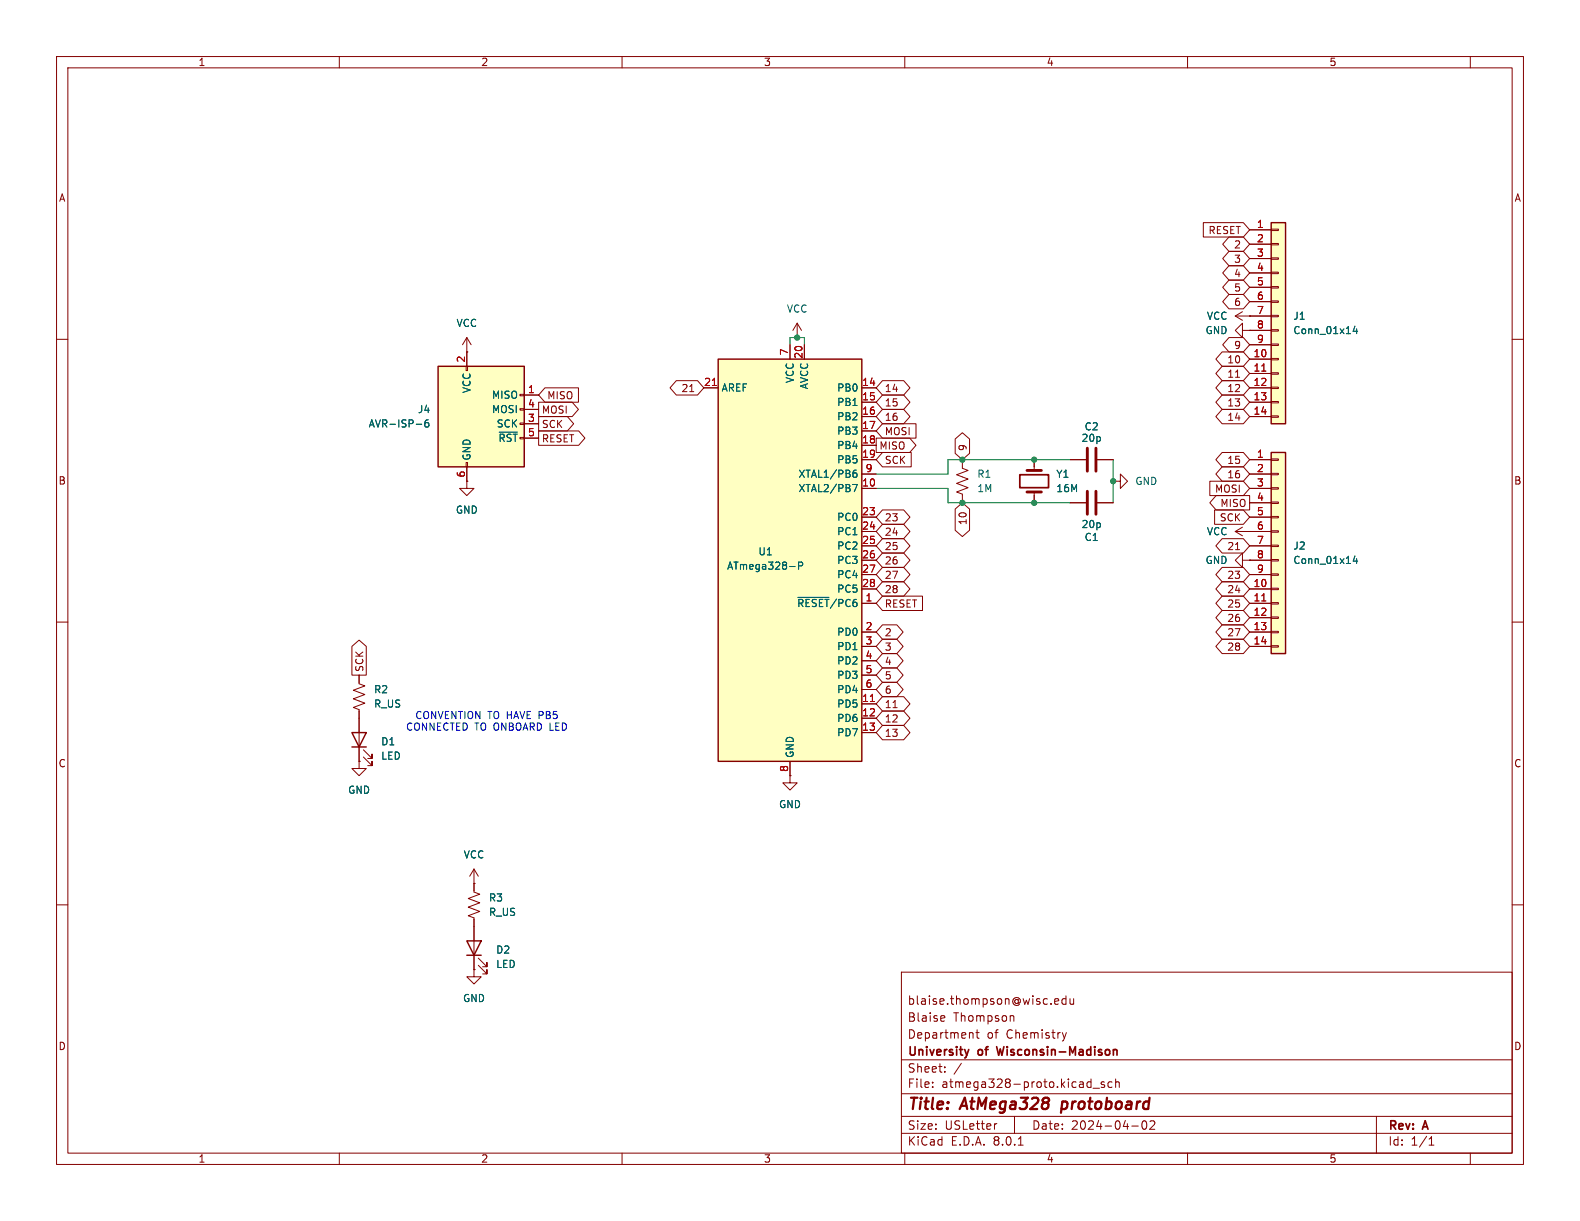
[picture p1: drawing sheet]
<svg xmlns="http://www.w3.org/2000/svg" width="279mm" height="216mm" viewBox="0 0 279 216" stroke-linecap="round" stroke-linejoin="round" font-family="sans-serif">
<g fill="none" stroke="#840000" stroke-width=".18">
<path d="M10 10h259.4v195.9h-259.4zM12 12h255.4v191.9h-255.4zM60 10v2M110 10v2M160 10v2M210 10v2M260 10v2M10 60h2M267.4 60h2M196.8 85.1h1.3v-1.3l1.3 1.3-1.3 1.3v-1.3M196.8 85.1h.1M10 110h2"/>
<path d="M267.4 110h2M10 160h2M267.4 160h2M159.4 171.9h108v32h-108zM166.6 179.6l.4 .1 .1 .2-.7 .2M178.9 179.6h.2l.2 .2v.8M186.5 177.1l.7-.2-.1-.2-.4-.1-.2 .2 .1 .7h.5M188.5 176.7l-.4-.1-.3 .3v.4l.1 .2h.6M188.5 176.1v1.5M189.2 176.6l.1 .9 .3 .1 .3-.2M189.9 176.6v1M159.4 197.4h108"/>
<path d="M159.4 193.4h108M159.4 187.4h108M164.9 192.1v.2M164.9 191.4v.1M167 180.5l-.4 .1M167.1 189.4v.2M167.1 188.7v.1M170 188l-1.3 1.9M172 182.7l.1 .9M172.6 182.6h.5M172.8 182.1v1.3l.3 .2M176.3 198.7l-.3 .1"/>
<path d="M179.4 197.4v3M187.9 182.6l.3 1M188.2 183.6l-.1 .3M188.6 182.6l-.4 1M192.8 191.3l.1 .1M192.9 190.8v1.5M192.9 192.2l-.1 .1M193.3 192.4h1.1M195.3 191.4l-.4-.1-.2 .2 .1 .2 .5 .2v.3h-.6M196.6 191.4l-.4-.1-.3 .3v.4l.2 .2h.5M197.3 191.4l.2-.1 .4 .1v.9M197.3 190.8v1.5"/>
<path d="M200.1 199.1h1.2M202.1 198.3a.81 .81 0 0 0 .3 1.4l.2-.2 .2-.4-.2-.8M204.1 198.3v.5l-.8 .9h.9M243.4 197.4v6.5M60 203.9v2M110 203.9v2M159.4 200.4h108M160 203.9v2M180.1 202.5h.8M210 203.9v2M252.7 202.5h.9M252.7 201.4l.4-.4v1.5"/>
<path d="M260 203.9v2"/>
</g>
<path d="M187.9 194.8l-.3 2" fill="none" stroke="#840000" stroke-width=".4"/>
<path d="M171.3 185.6l-.3 1M176.2 185.1l.4 1.5M197.1 185.6h.4v.2v.8" fill="none" stroke="#840000" stroke-width=".3"/>
<path d="M224.8 39.4h2.5v35.5h-2.5z" fill="#ffffc2"/>
<g fill="none" stroke="#840000" stroke-width=".18">
<path d="M141 59.7h.1M141 57.2l-.8 1.2M141 57.2v2.5M141 57.2l.7 1.2M221 40.6h3.8M221 43.2h3.8M221 45.7h3.8M221 48.3h3.8M221 50.8h3.8M221 53.3h3.8M221 55.9h3.8M221 58.4h3.8"/>
<path d="M224.8 58.3h1.3v.2h-1.3zM224.8 55.8h1.3v.2h-1.3zM224.8 53.2h1.3v.3h-1.3zM224.8 50.7h1.3v.2h-1.3zM224.8 48.1h1.3v.3h-1.3zM224.8 45.6h1.3v.2h-1.3zM224.8 43.1h1.3v.2h-1.3zM224.8 40.5h1.3v.3h-1.3zM221 63.5h3.8M221 66h3.8M221 68.6h3.8M221 71.1h3.8"/>
<path d="M221 73.7h3.8M221 61h3.8M224.8 73.5h1.3v.3h-1.3zM224.8 71h1.3v.2h-1.3zM224.8 68.5h1.3v.2h-1.3zM224.8 65.9h1.3v.3h-1.3zM224.8 63.4h1.3v.2h-1.3zM224.8 60.8h1.3v.3h-1.3zM219.7 99.1v-1.3l-1.3 1.3 1.3 1.2v-1.2h1.3M221 99.1h.1"/>
</g>
<path d="M224.8 39.4h2.5v35.5h-2.5z" fill="none" stroke="#840000" stroke-width=".25"/>
<path d="M223.1 65.6h.8" fill="none" stroke="#a90000" stroke-width=".18"/>
<path d="M239.6 57.7l-.3 .9h.8M239.9 58.2v.8" fill="none" stroke="#006464" stroke-width=".18"/>
<path d="M224.8 80h2.5v35.6h-2.5z" fill="#ffffc2"/>
<g fill="none" stroke="#840000" stroke-width=".18">
<path d="M221 81.3h3.8M221 83.8h3.8M221 86.4h3.8M221 88.9h3.8M221 91.4h3.8M221 94h3.8M221 96.5h3.8M221 99.1h3.8M224.8 98.9h1.3v.3h-1.3zM224.8 96.4h1.3v.2h-1.3zM224.8 93.9h1.3v.2h-1.3zM224.8 91.3h1.3v.3h-1.3z"/>
<path d="M224.8 88.8h1.3v.2h-1.3zM224.8 86.2h1.3v.3h-1.3zM224.8 83.7h1.3v.2h-1.3zM224.8 81.2h1.3v.2h-1.3zM221 104.1h3.8M221 106.7h3.8M221 109.2h3.8M221 111.8h3.8M221 114.3h3.8M221 101.6h3.8M224.8 114.2h1.3v.2h-1.3zM224.8 111.6h1.3v.3h-1.3z"/>
<path d="M224.8 109.1h1.3v.2h-1.3zM224.8 106.6h1.3v.2h-1.3zM224.8 104h1.3v.3h-1.3zM224.8 101.5h1.3v.2h-1.3z"/>
</g>
<path d="M224.8 80h2.5v35.6h-2.5z" fill="none" stroke="#840000" stroke-width=".25"/>
<path d="M223.1 106.3h.8" fill="none" stroke="#a90000" stroke-width=".18"/>
<path d="M239.6 98.3l-.3 .9h.8M239.9 98.8v.8" fill="none" stroke="#006464" stroke-width=".18"/>
<path d="M127 63.5h25.4v71.1h-25.4z" fill="#ffffc2"/>
<path d="M127 63.5h25.4v71.1h-25.4zM62.2 129.5h2.6l-1.3 2.6zM62.2 132.1h2.6" fill="none" stroke="#840000" stroke-width=".25"/>
<g fill="none" stroke="#840000" stroke-width=".18">
<path d="M218.4 55.9l1.3 .7M218.4 55.9h2.6M219.7 58.4v-1.2l-1.3 1.2 1.3 1.3v-1.3h1.3M219.7 55.1l-1.3 .8M221 55.9h.1M221 58.4h.1M124.5 68.6h2.5M139.7 61v2.5M142.2 61v2.5M152.4 68.6h2.5M152.4 71.1h2.5M152.4 73.7h2.5"/>
<path d="M152.4 76.2h2.5M152.4 78.7h2.5M152.4 86.4h2.5M152.4 81.3h2.5M152.4 91.4h2.5M152.4 94h2.5M152.4 96.5h2.5M152.4 99.1h2.5M152.4 83.8h2.5M189.2 88.9h2.8M194.1 88.9h2.7M218.4 94h2.6"/>
<path d="M218.4 94l1.3 .7M219.7 93.2l-1.3 .8M221 94h.1M63.5 119.4v1.5l1 .4-2 .7 2 .8-2 .8 2 .7-2 .8 1 .4v9.1M152.4 106.7h2.5M152.4 111.8h2.5M152.4 101.6h2.5M152.4 104.1h2.5M152.4 114.3h2.5M152.4 116.8h2.5M152.4 119.4h2.5M63.5 134.6v1.3h1.3l-1.3 1.3-1.3-1.3h1.3"/>
<path d="M63.5 134.6h.1M64.3 133.9l1.5 1.5v-.8v.8h-.8M64.3 132.6l1.5 1.5v-.7v.7h-.8M139.7 137.2v1.2h1.3l-1.3 1.3-1.3-1.3h1.3M139.7 137.2h.1M139.7 134.6v2.6M152.4 124.5h2.5M152.4 127h2.5M152.4 129.5h2.5M152.4 121.9h2.5"/>
</g>
<path d="M150.8 85.7h.8l-.5 1.2M150.9 83.7l.4-.1 .2 .3-.1 .4-.3 .1-.2-.1M151.4 83.1l-.3 .1-.2 .2M139.6 100.2h1M141.1 105.6h5.5M141.2 100.1l.6-.1 .1-.2v-.3l-.7-.1v1.3" fill="none" stroke="#006464" stroke-width=".18"/>
<path d="M126 68.2h.7M153.9 124h.7" fill="none" stroke="#a90000" stroke-width=".18"/>
<path d="M192.3 86.9v4M193.8 86.9v4" fill="none" stroke="#840000" stroke-width=".51"/>
<path d="M77.5 64.8h15.2v17.8h-15.2z" fill="#ffffc2"/>
<g fill="none" stroke="#840000" stroke-width=".18">
<path d="M212.8 39.4h7.1l1.1 1.2-1.1 1.3h-7.1zM82.5 59.7v5.1M82.5 59.7l-.7 1.3M82.5 59.7l.8 1.3M217.3 59.7h2.6l1.1 1.3-1.1 1.2h-2.6l-1.1-1.2zM217.3 44.4h2.6l1.1 1.3-1.1 1.3h-2.6l-1.1-1.3zM217.3 47h2.6l1.1 1.3-1.1 1.2h-2.6l-1.1-1.2zM217.3 52.1h2.6l1.1 1.2-1.1 1.3h-2.6l-1.1-1.3zM217.3 49.5h2.6l1.1 1.3-1.1 1.3h-2.6l-1.1-1.3zM217.3 41.9h2.6l1.1 1.3-1.1 1.3h-2.6l-1.1-1.3zM221 55.9h.1M221 58.4h.1"/>
<path d="M221 40.6h3.8M221 43.2h3.8M221 45.7h3.8M221 48.3h3.8M221 50.8h3.8M221 53.3h3.8M221 55.9h3.8M221 58.4h3.8M82.4 64.8h.3v.7h-.3zM82.5 62.2h.1M91.9 74.8h.8v.3h-.8zM91.9 72.3h.8v.2h-.8z"/>
<path d="M91.9 69.7h.8v.3h-.8zM92.7 69.9h2.5M92.7 74.9h2.5M92.7 72.4h2.5M92.7 77.5h2.5M95.2 76.2h7.1l1.1 1.3-1.1 1.2h-7.1zM95.2 71.1h6l1.1 1.3-1.1 1.3h-6zM95.2 73.7h5.1l1.1 1.2-1.1 1.3h-5.1zM96.4 68.6h5.9v2.5h-5.9l-1.2-1.2zM119.6 67.3h3.7l1.2 1.3-1.2 1.3h-3.7l-1.1-1.3zM122 69.3h.7M124.5 68.6h2.5"/>
<path d="M139.7 61v2.5M142.2 61v2.5M152.4 68.6h2.5M152.4 71.1h2.5M152.4 73.7h2.5M152.4 76.2h2.5M152.4 78.7h2.5M154.9 77.5h6l1.1 1.2-1.1 1.3h-6zM156.1 74.9h5.9v2.6h-5.9l-1.2-1.3zM156.1 67.3h3.7l1.1 1.3-1.1 1.3h-3.7l-1.2-1.3zM156.1 69.8h3.7l1.1 1.3-1.1 1.3h-3.7l-1.2-1.3zM156.1 72.4h3.7l1.1 1.3-1.1 1.2h-3.7l-1.2-1.2z"/>
<path d="M168.9 77.6l1.3-1.1 1.3 1.1v2.6l-1.3 1.1-1.3-1.1zM216.1 64.8h3.8l1.1 1.2-1.1 1.3h-3.8l-1.1-1.3zM216.1 72.4h3.8l1.1 1.3-1.1 1.2h-3.8l-1.1-1.2zM216.1 62.2h3.8l1.1 1.3-1.1 1.3h-3.8l-1.1-1.3zM216.1 69.8h3.8l1.1 1.3-1.1 1.3h-3.8l-1.1-1.3zM216.1 67.3h3.8l1.1 1.3-1.1 1.3h-3.8l-1.1-1.3zM218.5 66.7h.7M221 63.5h3.8M221 66h3.8M221 68.6h3.8M221 71.1h3.8M221 73.7h3.8"/>
<path d="M221 61h3.8M82.4 81.8h.3v.8h-.3zM82.5 85.1v1.3h1.3l-1.3 1.2-1.2-1.2h1.2M82.5 85.1h.1M82.5 82.6v2.5M152.4 81.3h2.5M152.4 83.8h2.5M152.4 86.4h2.5M152.4 91.4h2.5M152.4 94h2.5M152.4 96.5h2.5M152.4 99.1h2.5"/>
<path d="M156.1 80h5v2.6h-5l-1.2-1.3zM156.1 90.2h3.7l1.1 1.2-1.1 1.3h-3.7l-1.2-1.3zM156.1 97.8h3.7l1.1 1.3-1.1 1.2h-3.7l-1.2-1.2zM156.1 92.7h3.7l1.1 1.3-1.1 1.3h-3.7l-1.2-1.3zM156.1 95.2h3.7l1.1 1.3-1.1 1.3h-3.7l-1.2-1.3zM168.9 90l1.3-1.1 1.3 1.1v3.8l-1.3 1.1-1.3-1.1zM170.2 81.3v1.5l1 .4-2 .7 2 .8-2 .8 2 .7-2 .8 1 .4v1.5M182.9 81.3v1.9M182.9 87v1.9M189.2 81.3h2.8M189.2 88.9h2.8M194.1 81.3h2.7"/>
<path d="M194.1 88.9h2.7M213.9 85.1h6l1.1 1.3-1.1 1.2h-6zM214.8 90.2h5.1l1.1 1.2-1.1 1.3h-5.1zM215 87.6h6v2.6h-6l-1.1-1.3zM216.1 80h3.8l1.1 1.3-1.1 1.3h-3.8l-1.1-1.3zM216.1 82.5h3.8l1.1 1.3-1.1 1.3h-3.8l-1.1-1.3zM216.1 95.2h3.8l1.1 1.3-1.1 1.3h-3.8l-1.1-1.3zM218.5 97.2h.7M221 99.1h.1M221 94h.1M221 81.3h3.8M221 88.9h3.8"/>
<path d="M221 83.8h3.8M221 86.4h3.8M221 91.4h3.8M221 94h3.8M221 96.5h3.8M221 99.1h3.8M62.2 114.3l1.3-1.1 1.3 1.1v5.1h-2.6zM63.5 119.4v1.3M152.4 104.1h2.5M152.4 106.7h2.5M152.4 111.8h2.5M152.4 114.3h2.5"/>
<path d="M152.4 101.6h2.5M152.4 116.8h2.5M152.4 119.4h2.5M156.1 113h2.5l1.1 1.3-1.1 1.3h-2.5l-1.2-1.3zM156.1 100.3h3.7l1.1 1.3-1.1 1.3h-3.7l-1.2-1.3zM156.1 102.9h3.7l1.1 1.2-1.1 1.3h-3.7l-1.2-1.3zM156.1 105.4h7v2.6h-7l-1.2-1.3zM156.1 115.6h2.5l1.1 1.2-1.1 1.3h-2.5l-1.2-1.3zM156.1 118.1h2.5l1.1 1.3-1.1 1.3h-2.5l-1.2-1.3zM156.1 110.5h2.5l1.1 1.3-1.1 1.2h-2.5l-1.2-1.2zM216.1 102.9h3.8l1.1 1.2-1.1 1.3h-3.8l-1.1-1.3zM216.1 100.3h3.8l1.1 1.3-1.1 1.3h-3.8l-1.1-1.3z"/>
<path d="M216.1 113h3.8l1.1 1.3-1.1 1.3h-3.8l-1.1-1.3zM216.1 110.5h3.8l1.1 1.3-1.1 1.2h-3.8l-1.1-1.2zM216.1 107.9h3.8l1.1 1.3-1.1 1.3h-3.8l-1.1-1.3zM216.1 105.4h3.8l1.1 1.3-1.1 1.3h-3.8l-1.1-1.3zM221 104.1h3.8M221 106.7h3.8M221 109.2h3.8M221 111.8h3.8M221 114.3h3.8M221 101.6h3.8M63.5 134.6h.1M63.5 125.7v3.8"/>
<path d="M63.5 132.1v2.5M139.7 137.2h.1M139.7 134.6v2.6M152.4 124.5h2.5M152.4 127h2.5M152.4 129.5h2.5M152.4 121.9h2.5M156.1 123.2h3.7l1.1 1.3-1.1 1.2h-3.7l-1.2-1.2zM156.1 120.6h2.5l1.1 1.3-1.1 1.3h-2.5l-1.2-1.3zM156.1 128.3h3.7l1.1 1.2-1.1 1.3h-3.7l-1.2-1.3zM156.1 125.7h3.7l1.1 1.3-1.1 1.3h-3.7l-1.2-1.3zM157.9 125.1h.7"/>
<path d="M83.8 156.2h.1M83.8 153.7v4l1 .4-2 .8 2 .7-2 .8 2 .8-2 .7 1 .4v9.2M83.8 153.7l-.7 1.2M83.8 153.7l.8 1.2M83.8 171.5v1.2h1.3l-1.3 1.3-1.3-1.3h1.3M83.8 171.5h.1M84.6 170.7l1.5 1.5v-.7v.7h-.8M84.6 169.4l1.5 1.5v-.7v.7h-.8"/>
</g>
<path d="M77.5 64.8h15.2v17.8h-15.2zM82.5 166.4h2.6l-1.3 2.5zM82.5 168.9h2.6" fill="none" stroke="#840000" stroke-width=".25"/>
<g fill="none" stroke="#006464" stroke-width=".18">
<path d="M239.6 57.7l-.3 .9h.8M239.9 58.2v.8M73.6 75h1M75.7 74.2l-.3 .1a.86 .86 0 0 0 0 1.2l.4-.1v-.4l-.2-.3-.4 .1-.1 .2M88.3 76.4h3.2M150.8 85.7h.8l-.5 1.2M150.9 83.7l.4-.1 .2 .3-.1 .4-.3 .1-.2-.1M151.4 83.1l-.3 .1-.2 .2M239.6 98.3l-.3 .9h.8M239.9 98.8v.8M139.6 100.2h1M141.1 105.6h5.5"/>
<path d="M141.2 100.1l.6-.1 .1-.2v-.3l-.7-.1v1.3"/>
</g>
<path d="M180.3 83.9h5.1v2.3h-5.1z" fill="none" stroke="#840000" stroke-width=".3"/>
<path d="M192.3 79.2v4.1M193.8 79.2v4.1M181.6 87h2.5M181.6 83.2h2.5" fill="none" stroke="#840000" stroke-width=".51"/>
<path d="M139.7 61v-1.3h2.5v1.3M154.9 86.4h12.7v2.5h21.6M189.2 81.3h-21.6v2.5h-12.7M196.8 81.3v7.6" fill="none" stroke="#009600" stroke-width=".18"/>
<path d="M126 68.2h.7M223.1 65.6h.8M223.1 106.3h.8M153.9 124h.7" fill="none" stroke="#a90000" stroke-width=".18"/>
<g fill="#009600" stroke="#009600" stroke-width=".18">
<circle cx="182.9" cy="81.3" r=".46"/>
<circle cx="182.9" cy="88.9" r=".46"/>
<circle cx="170.2" cy="88.9" r=".46"/>
<circle cx="196.8" cy="85.1" r=".46"/>
<circle cx="170.2" cy="81.3" r=".46"/>
<circle cx="141" cy="59.7" r=".46"/>
</g>
<g font-size="2.8" fill="#840000">
<text x="160.4" y="196.8">Title:</text>
<text x="170.1" y="196.8">AtMega328</text>
<text x="188.6" y="196.8">protoboard</text>
</g>
<g font-size="2.1" fill="#840000">
<text x="160.4" y="177.9">blaise.thompson@wisc.edu</text>
<text x="160.4" y="183.9">Department</text>
<text x="160.4" y="180.9">Blaise</text>
<text x="168.6" y="180.9">Thompson</text>
<text x="174.5" y="183.9">of</text>
<text x="178" y="183.9">Chemistry</text>
<text x="160.4" y="189.9">Sheet:</text>
<text x="160.4" y="187.1">University</text>
<text x="173.1" y="187.1">of</text>
<text x="177" y="187.1">Wisconsin-Madison</text>
<text x="160.4" y="192.6">File:</text>
<text x="166.5" y="192.6">atmega328-proto.kicad_sch</text>
<text x="160.4" y="202.8">KiCad</text>
<text x="160.4" y="200">Size:</text>
<text x="167.1" y="200">USLetter</text>
<text x="168.1" y="202.8">E.D.A.</text>
<text x="175.7" y="202.8">8.0.1</text>
<text x="182.4" y="200">Date:</text>
<text x="189.4" y="200">2024-04-02</text>
<text x="245.4" y="200.2">Rev:</text>
<text x="245.4" y="202.8">Id:</text>
<text x="249.5" y="202.8">1/1</text>
<text x="251.8" y="200.2">A</text>
</g>
<g font-size="1.8" fill="#840000">
<text x="35" y="11.9">1</text>
<text x="85" y="11.9">2</text>
<text x="135" y="11.9">3</text>
<text x="185" y="11.9">4</text>
<text x="235" y="11.9">5</text>
<text x="10.3" y="35.9">A</text>
<text x="267.7" y="35.9">A</text>
<text x="213.6" y="41.6">RESET</text>
<text x="218.1" y="46.7">3</text>
<text x="218.1" y="44.1">2</text>
<text x="218.1" y="49.2">4</text>
<text x="218.1" y="51.8">5</text>
<text x="218.1" y="54.3">6</text>
<text x="216.9" y="64.5">10</text>
<text x="218.1" y="61.9">9</text>
<text x="96.7" y="70.8">MISO</text>
<text x="120.4" y="69.5">21</text>
<text x="156.4" y="69.5">14</text>
<text x="216.9" y="67">11</text>
<text x="216.9" y="69.5">12</text>
<text x="95.7" y="73.3">MOSI</text>
<text x="95.7" y="75.9">SCK</text>
<text x="156.4" y="77.2">MOSI</text>
<text x="156.4" y="72.1">15</text>
<text x="156.4" y="74.6">16</text>
<text x="216.9" y="74.6">14</text>
<text x="216.9" y="72.1">13</text>
<text x="95.7" y="78.4">RESET</text>
<text x="155.4" y="79.7">MISO</text>
<text x="156.4" y="82.2">SCK</text>
<text x="171.1" y="79.9" transform="rotate(-90 171.1 79.9)">9</text>
<text x="216.9" y="82.2">15</text>
<text x="10.3" y="85.9">B</text>
<text x="214.8" y="87.3">MOSI</text>
<text x="215.7" y="89.9">MISO</text>
<text x="216.9" y="84.8">16</text>
<text x="267.7" y="85.9">B</text>
<text x="156.4" y="92.4">23</text>
<text x="156.4" y="94.9">24</text>
<text x="171.1" y="93" transform="rotate(-90 171.1 93)">10</text>
<text x="215.6" y="92.4">SCK</text>
<text x="156.4" y="100">26</text>
<text x="156.4" y="97.5">25</text>
<text x="216.9" y="97.5">21</text>
<text x="156.4" y="102.6">27</text>
<text x="156.4" y="105.1">28</text>
<text x="156.4" y="107.6">RESET</text>
<text x="216.9" y="105.1">24</text>
<text x="216.9" y="102.6">23</text>
<text x="216.9" y="107.6">25</text>
<text x="156.4" y="112.7">2</text>
<text x="216.9" y="112.7">27</text>
<text x="216.9" y="110.2">26</text>
<text x="64.5" y="118.9" transform="rotate(-90 64.5 118.9)">SCK</text>
<text x="156.4" y="115.3">3</text>
<text x="156.4" y="117.8">4</text>
<text x="216.9" y="115.3">28</text>
<text x="156.4" y="125.4">11</text>
<text x="156.4" y="122.9">6</text>
<text x="156.4" y="120.3">5</text>
<text x="156.4" y="130.5">13</text>
<text x="156.4" y="128">12</text>
<text x="10.3" y="135.9">C</text>
<text x="267.7" y="135.9">C</text>
<text x="10.3" y="185.9">D</text>
<text x="267.7" y="185.9">D</text>
<text x="35" y="205.8">1</text>
<text x="85" y="205.8">2</text>
<text x="135" y="205.8">3</text>
<text x="185" y="205.8">4</text>
<text x="235" y="205.8">5</text>
</g>
<g font-size="1.8" fill="#a90000">
<text x="222.2" y="40.4">1</text>
<text x="222.2" y="42.9">2</text>
<text x="222.2" y="45.5">3</text>
<text x="222.2" y="48">4</text>
<text x="222.2" y="50.5">5</text>
<text x="222.2" y="53.1">6</text>
<text x="222.2" y="55.6">7</text>
<text x="222.2" y="58.2">8</text>
<text x="82.3" y="64.2" transform="rotate(-90 82.3 64.2)">2</text>
<text x="139.4" y="62.9" transform="rotate(-90 139.4 62.9)">7</text>
<text x="142" y="63.5" transform="rotate(-90 142 63.5)">20</text>
<text x="221.6" y="63.2">10</text>
<text x="221.6" y="65.8">11</text>
<text x="222.2" y="60.7">9</text>
<text x="93.3" y="69.6">1</text>
<text x="124.4" y="68.3">21</text>
<text x="152.4" y="68.3">14</text>
<text x="152.4" y="70.9">15</text>
<text x="221.6" y="68.3">12</text>
<text x="221.6" y="70.9">13</text>
<text x="93.3" y="74.7">3</text>
<text x="93.3" y="72.1">4</text>
<text x="93.3" y="77.2">5</text>
<text x="152.4" y="73.4">16</text>
<text x="152.4" y="75.9">17</text>
<text x="221.6" y="73.4">14</text>
<text x="152.4" y="78.5">18</text>
<text x="152.4" y="81">19</text>
<text x="153" y="83.6">9</text>
<text x="222.2" y="81">1</text>
<text x="222.2" y="83.6">2</text>
<text x="82.3" y="84.5" transform="rotate(-90 82.3 84.5)">6</text>
<text x="152.4" y="86.1">10</text>
<text x="222.2" y="86.1">3</text>
<text x="222.2" y="88.6">4</text>
<text x="152.4" y="91.2">23</text>
<text x="152.4" y="93.7">24</text>
<text x="222.2" y="91.2">5</text>
<text x="222.2" y="93.7">6</text>
<text x="152.4" y="96.3">25</text>
<text x="152.4" y="98.8">26</text>
<text x="152.4" y="101.3">27</text>
<text x="222.2" y="96.3">7</text>
<text x="222.2" y="98.8">8</text>
<text x="222.2" y="101.3">9</text>
<text x="152.4" y="103.9">28</text>
<text x="153" y="106.4">1</text>
<text x="221.6" y="103.9">10</text>
<text x="221.6" y="106.4">11</text>
<text x="153" y="111.5">2</text>
<text x="221.6" y="109">12</text>
<text x="221.6" y="111.5">13</text>
<text x="153" y="114">3</text>
<text x="153" y="116.6">4</text>
<text x="153" y="119.1">5</text>
<text x="221.6" y="114">14</text>
<text x="152.4" y="124.2">11</text>
<text x="153" y="121.7">6</text>
<text x="152.4" y="126.7">12</text>
<text x="152.4" y="129.3">13</text>
<text x="139.4" y="136.6" transform="rotate(-90 139.4 136.6)">8</text>
</g>
<g font-size="1.8" fill="#006464">
<text x="80.6" y="58">VCC</text>
<text x="139.1" y="55.5">VCC</text>
<text x="213.1" y="59.3">GND</text>
<text x="213.3" y="56.7">VCC</text>
<text x="228.6" y="56.7">J1</text>
<text x="228.6" y="59.3">Conn_01x14</text>
<text x="83.4" y="69.6" transform="rotate(-90 83.4 69.6)">VCC</text>
<text x="86.9" y="70.7">MISO</text>
<text x="127.5" y="69.4">AREF</text>
<text x="140.6" y="67.8" transform="rotate(-90 140.6 67.8)">VCC</text>
<text x="143.1" y="68.9" transform="rotate(-90 143.1 68.9)">AVCC</text>
<text x="147.9" y="69.4">PB0</text>
<text x="147.9" y="72">PB1</text>
<text x="65.1" y="75.8">AVR-ISP-6</text>
<text x="73.8" y="73.3">J4</text>
<text x="86.9" y="73.3">MOSI</text>
<text x="87.7" y="75.8">SCK</text>
<text x="147.9" y="74.5">PB2</text>
<text x="147.9" y="77.1">PB3</text>
<text x="191.7" y="76.3">C2</text>
<text x="83.4" y="81.5" transform="rotate(-90 83.4 81.5)">GND</text>
<text x="88" y="78.3">~{RST}</text>
<text x="147.9" y="79.6">PB4</text>
<text x="147.9" y="82.1">PB5</text>
<text x="191.2" y="78.3">20p</text>
<text x="141.1" y="87.2">XTAL2/PB7</text>
<text x="141.1" y="84.7">XTAL1/PB6</text>
<text x="172.7" y="84.7">R1</text>
<text x="172.7" y="87.2">1M</text>
<text x="186.7" y="84.7">Y1</text>
<text x="186.7" y="87.2">16M</text>
<text x="200.7" y="86">GND</text>
<text x="80.5" y="91">GND</text>
<text x="147.9" y="92.3">PC0</text>
<text x="147.9" y="94.8">PC1</text>
<text x="191.2" y="93.6">20p</text>
<text x="191.7" y="95.9">C1</text>
<text x="213.3" y="94.8">VCC</text>
<text x="128.5" y="100.9">ATmega328-P</text>
<text x="134" y="98.4">U1</text>
<text x="147.9" y="97.4">PC2</text>
<text x="147.9" y="99.9">PC3</text>
<text x="213.1" y="99.9">GND</text>
<text x="228.6" y="97.4">J2</text>
<text x="228.6" y="99.9">Conn_01x14</text>
<text x="140.9" y="107.5">~{RESET}/PC6</text>
<text x="147.9" y="102.5">PC4</text>
<text x="147.9" y="105">PC5</text>
<text x="147.9" y="112.6">PD0</text>
<text x="147.9" y="115.2">PD1</text>
<text x="147.9" y="117.7">PD2</text>
<text x="66" y="122.8">R2</text>
<text x="66" y="125.3">R_US</text>
<text x="147.9" y="125.3">PD5</text>
<text x="147.9" y="120.2">PD3</text>
<text x="147.9" y="122.8">PD4</text>
<text x="67.3" y="132">D1</text>
<text x="147.9" y="127.9">PD6</text>
<text x="147.9" y="130.4">PD7</text>
<text x="67.3" y="134.5">LED</text>
<text x="140.6" y="134.1" transform="rotate(-90 140.6 134.1)">GND</text>
<text x="61.5" y="140.6">GND</text>
<text x="137.7" y="143.1">GND</text>
<text x="81.9" y="152">VCC</text>
<text x="86.4" y="159.6">R3</text>
<text x="86.4" y="162.2">R_US</text>
<text x="87.6" y="168.8">D2</text>
<text x="87.6" y="171.4">LED</text>
<text x="81.8" y="177.4">GND</text>
</g>
<g font-size="1.8" fill="#0000c2">
<text x="71.7" y="129.4">CONNECTED TO ONBOARD LED</text>
<text x="73.3" y="127.4">CONVENTION TO HAVE PB5</text>
</g>
</svg>
